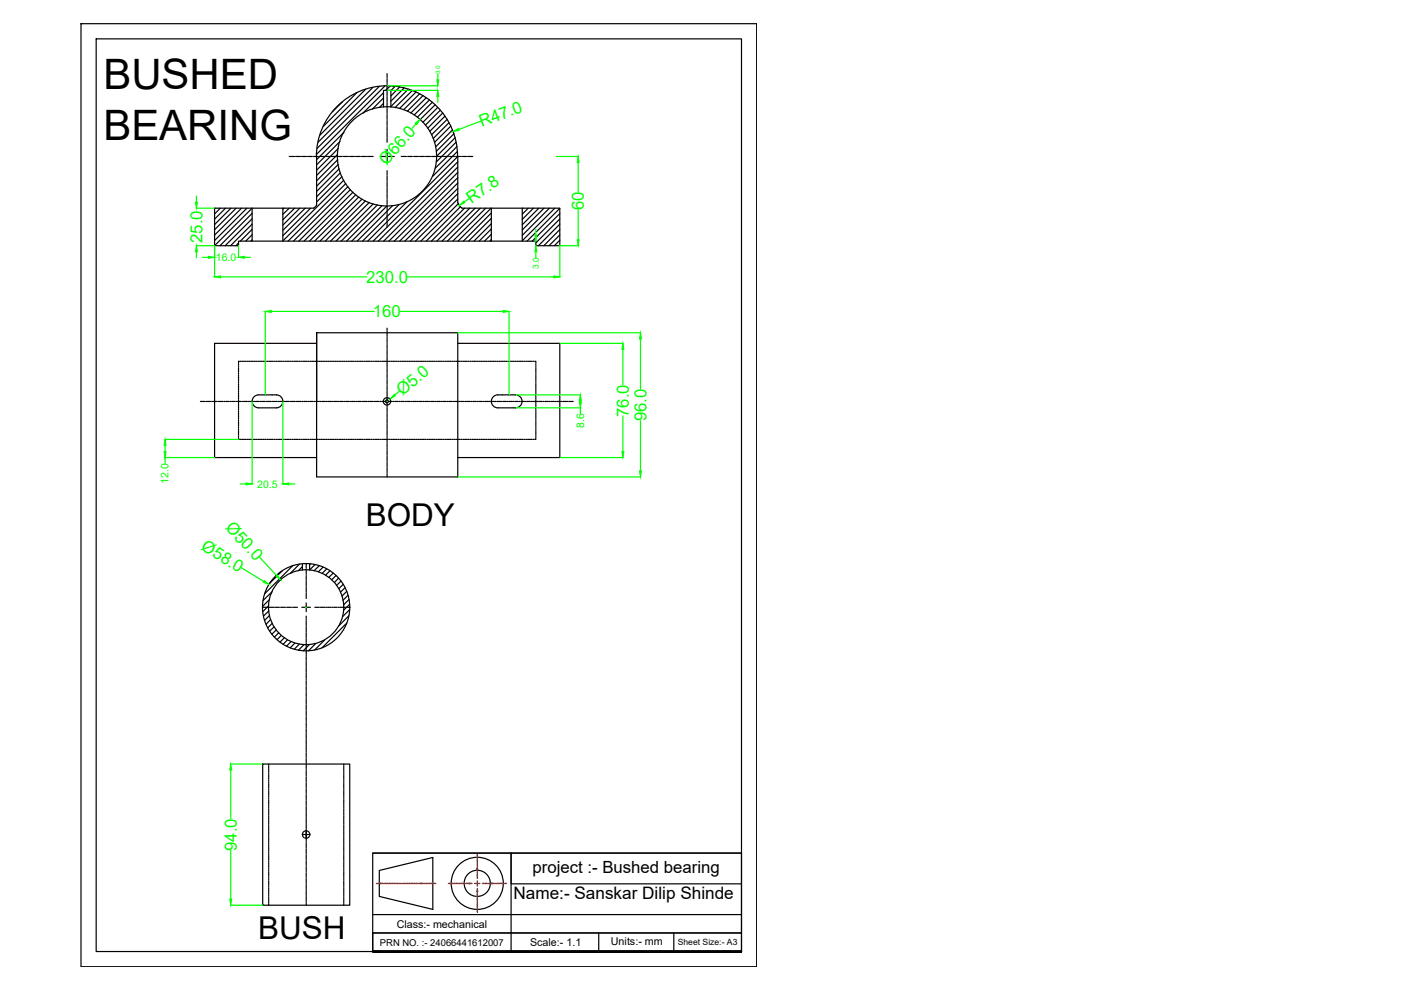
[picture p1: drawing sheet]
<svg xmlns="http://www.w3.org/2000/svg" width="297mm" height="210mm" viewBox="0 0 297 210" stroke-linecap="round" stroke-linejoin="round" font-family="sans-serif">
<!-- layer: 0 -->
<g fill="none" stroke="#000" stroke-width=".25">
<path d="M17.2 5h143.2v200h-143.2zM20.4 8.2h136.8v193.5h-136.8zM75.7 19.6l-7.1 7.2M77.5 18.9l-9.7 9.7M79.1 18.5l-11.7 11.7M80.4 18.3l-13.2 13.2M81.3 19.7l-4.4 4.3M81.6 18.2l-14.5 14.5M82.1 15.6v.7M82.1 16.5v.1M82.1 16.8v.8M82.1 17.7v.2"/>
<path d="M82.1 18.1v.7M82.1 19v.2M82.1 19.3v.8M82.7 18.2l-.9 1M83.8 18.3l-.9 .9M84.7 18.4l-1.8 1.9M85.7 18.7l-2.8 2.7M86.6 18.9l-3.7 3.7M87.4 19.2l-3.6 3.6M88.2 19.5l-3.5 3.5M89 19.9l-3.4 3.4M61.3 33.2h1"/>
<path d="M62.5 33.2h.1M62.8 33.2h.8M63.7 33.2h.2M64.1 33.2h.8M65 33.2h.2M65.3 33.2h.9M66.3 33.2h.1M66.6 33.2h.8M67.1 33.2a15 15 0 0 1 14.9-15 15 15 0 0 1 15 15M67.1 33.2v10.3M67.6 33.2h.1M67.9 33.2h.8"/>
<path d="M68.9 33.2h.1M69.2 33.2h.8M70.1 33.2h.2M70.4 33.2h.8M71.4 33.2h.2M71.6 32.8l-4.5 4.4M71.6 33.9l-4.5 4.4M71.7 31.5l-4.6 4.6M71.7 34.9l-4.6 4.6M71.7 33.2h.8M71.9 35.8l-4.8 4.8M72.1 30l-5 5"/>
<path d="M72.2 36.6l-5.1 5.1M72.5 37.5l-5.4 5.3M72.6 21.6l-2.1 2.1M72.7 33.2h.1M72.9 38.2l-12.9 12.9M72.9 28.1l-5.8 5.8M73 33.2h.8M73.3 38.9l-12.2 12.2M73.8 39.6l-11.6 11.5M73.9 33.2h.2M74.3 33.2h.7M75.2 33.2h.2"/>
<path d="M75.6 33.2h.7M76.5 33.2h.2M76.8 33.2h.8M77.8 33.2h.1M78.1 33.2h1M80.6 33.2h3M81.3 22.7v-3.5h1.6v3.5M81.3 20.8l-2.4 2.3M81.3 21.9l-.9 .9M82.1 20.3v.1M82.1 20.6v.8M82.1 21.5v.2"/>
<path d="M82.1 21.9v.8M82.1 22.8v.2M82.1 23.1v.8M82.1 24.1v.1M82.1 24.4v.8M82.1 25.4v.1M82.1 25.7v.8M82.1 26.7v.1M82.1 27v.8M82.1 27.9v.2M82.1 28.2v.8M82.1 29.2v.2"/>
<path d="M82.1 29.5v.7M82.1 31.7v3M82.1 36.2v.6M82.1 37v.2M82.1 37.3v.8M82.1 38.3v.1M82.1 38.6v.8M82.1 39.5v.2M82.1 39.9v.8M85.1 33.2h.9M86.2 33.2h.1M86.5 33.2h.8"/>
<path d="M87.5 33.2h.1M87.8 33.2h.8M88.8 33.2h.1M89.1 33.2h.8M89.7 20.3l-3.3 3.3M90 33.2h.2M90.3 33.2h.8M90.4 20.7l-3.3 3.2M91 21.2l-3.2 3.2M91.3 33.2h.2M91.6 33.2h.8M91.7 21.7l-3.2 3.1"/>
<path d="M92.3 22.2l-3.2 3.1M92.6 33.2h.1M92.8 22.8l-3.1 3.1M92.9 33.2h.8M93.4 23.4l-3.2 3.1M93.8 33.2h.2M93.9 23.9l-3.2 3.3M94.2 33.2h.7M94.3 24.6l-3.2 3.2M94.8 25.3l-3.3 3.3M95.1 33.2h.2M95.2 26l-3.4 3.4"/>
<path d="M95.4 33.2h.8M95.6 26.7l-3.5 3.5M96 27.5l-3.6 3.6M96.3 28.3l-3.8 3.8M96.4 33.2h.1M96.5 29.2l-3.9 3.9M96.7 30.1l-4.2 4.2M96.7 33.2h.8M96.9 31.1l-4.6 4.6M97 32.1l-5.3 5.3M97.1 34.3l-16.9 16.8M97.1 35.4l-15.7 15.7"/>
<path d="M97.1 36.6l-14.6 14.5M97.1 37.7l-13.5 13.4M97.1 38.8l-12.4 12.3M97.1 39.9l-11.3 11.2M97.6 33.2h.2M98 33.2h.8M98.9 33.2h.2M99.3 33.2h.9M45.6 44.1l-.1 .1M46.7 44.1l-1.2 1.3M47.8 44.1l-2.3 2.4M49 44.1l-3.5 3.5"/>
<path d="M50.1 44.1l-4.6 4.6M50.6 51.5l-.6 .6M51.2 44.1l-5.7 5.8M52.4 44.1l-6.9 6.9M53.5 51.1v-7l-8 8M53.5 45.2l-6.9 6.9M53.5 46.4l-5.8 5.7M53.5 47.5l-4.6 4.6M53.5 48.6l-2.5 2.5M53.5 49.8l-1.4 1.3M53.5 50.9l-.3 .2M60 44.1v7"/>
<path d="M60.2 44.1l-.2 .3M61.3 44.1l-1.3 1.4M62.5 44.1l-2.5 2.5M63.6 44.1l-3.6 3.6M64.7 44.1l-4.7 4.7M65.9 44.1l-5.9 5.9M66.5 44.1h-21v8h5.1v-1h63v1h5.1v-8h-20.8M67.1 43.5l-.6 .6M74.3 40.2l-10.9 10.9M74.8 40.8l-10.3 10.3M75.4 41.3l-9.8 9.8M76.1 41.8l-9.4 9.3"/>
<path d="M76.7 42.2l-8.9 8.9M77.5 42.6l-8.6 8.5M78.3 43l-8.2 8.1M79.1 43.3l-7.9 7.8M80 43.5l-7.7 7.6M81 43.6l-7.5 7.5M82.1 44.5l-.1-.8-7.4 7.4M82.1 40.8v.2M82.1 41.1v.8M82.1 42.1v.1M82.1 42.4v.8M82.1 43.4v.1"/>
<path d="M82.1 44.6v.2M82.1 44.9v.8M82.1 45.9v.2M82.1 46.2v.8M82.1 47.2v.2M82.1 47.5v.7M83.2 43.6l-7.5 7.5M84.6 43.4l-7.7 7.7M86.3 42.8l-8.3 8.3M97.1 41l-10.1 10.1M97.1 42.2l-9 8.9M97.2 43.2l-8 7.9"/>
<path d="M97.6 43.8l-7.2 7.3M97.9 44.1l-.5-.6-.4-.6 .1-9.7-18 17.9M98.5 44.1l-7 7M99.6 44.1l-7 7M100.7 44.1l-7 7M101.8 44.1l-6.9 7M103 44.1l-7 7M104.1 44.1l-7 7M104.2 45.2l-6 5.9M104.2 46.3l-4.9 4.8M104.2 47.4l-3.7 3.7M104.2 48.5l-2.6 2.6"/>
<path d="M104.2 49.7l-1.5 1.4M104.2 50.8l-.3 .3M104.2 44.1v7M110.7 44.1v7M110.9 44.1l-.2 .2M112 44.1l-1.3 1.3M113.1 44.1l-2.4 2.4M114.2 44.1l-3.5 3.6M115.3 44.1l-4.6 4.7M116.5 44.1l-5.8 5.8M117.6 44.1l-6.9 6.9M118.7 44.2l-7 6.9"/>
<path d="M118.7 45.3l-5.9 5.8M118.7 46.4l-5.1 5.1M118.7 47.5l-4.5 4.6M118.7 48.7l-3.4 3.4M118.7 49.8l-2.3 2.3M118.7 50.9l-1.2 1.2M118.7 52.1h-.1M50.6 77.1v.3M50.6 77.6v.3M50.6 78v.4M50.6 78.5v.4M50.6 79v.3"/>
<path d="M50.6 79.5v.3M50.6 80v.3M50.7 76.6h-.1v.3M50.9 76.6h.3M51.4 76.6h.3M51.8 76.6h.3M52.3 76.6h.3M52.8 76.6h.3M53.3 76.6h.3M53.7 76.6h.4M54.2 76.6h.4M54.7 76.6h.3"/>
<path d="M55.2 76.6h.3M55.7 76.6h.3M56.1 76.6h.4M56.6 76.6h.3M57.1 76.6h.3M57.6 76.6h.3M58.1 76.6h.3M58.5 76.6h.3M59 76.6h.3M59.5 76.6h.3M60 76.6h.3M60.4 76.6h.3"/>
<path d="M60.9 76.6h.3M61.4 76.6h.3M61.9 76.6h.3M62.3 76.6h.4M62.8 76.6h.3M63.3 76.6h.3M63.8 76.6h.3M64.2 76.6h.4M64.7 76.6h.4M65.2 76.6h.3M65.7 76.6h.3M66.2 76.6h.3"/>
<path d="M66.7 76.6h.3M67.1 70.6h30v30.5h-30v-30.5v14.3M67.1 72.8h-21.6v24.2h21.6M67.1 76.6h.3M67.6 76.6h.3M68.1 76.6h.3M68.6 76.6h.3M69 76.6h.4M69.5 76.6h.3M70 76.6h.3M70.5 76.6h.3M70.9 76.6h.4"/>
<path d="M71.4 76.6h.3M71.9 76.6h.3M72.4 76.6h.3M72.8 76.6h.4M73.3 76.6h.3M73.8 76.6h.3M74.3 76.6h.3M74.7 76.6h.4M75.3 76.6h.3M75.7 76.6h.3M76.2 76.6h.3M76.7 76.6h.3"/>
<path d="M77.2 76.6h.3M77.6 76.6h.4M78.1 76.6h.3M78.6 76.6h.3M79.1 76.6h.3M79.5 76.6h.4M80 76.6h.3M80.5 76.6h.3M81 76.6h.3M81.4 76.6h.4M81.9 76.6h.3M82.1 69.6v.4"/>
<path d="M82.1 70.2v.1M82.1 70.5v.8M82.1 71.4v.2M82.1 71.8v.7M82.1 72.7v.2M82.1 73.1v.7M82.1 74v.2M82.1 74.3v.8M82.1 75.3v.1M82.1 75.6v.8M82.1 76.5v.2M82.1 76.9v.8"/>
<path d="M82.1 77.8v.2M82.1 78.1v.8M82.1 79.1v.1M82.1 79.4v.8M82.4 76.6h.3M82.9 76.6h.3M83.3 76.6h.4M83.8 76.6h.3M84.3 76.6h.3M84.8 76.6h.3M85.3 76.6h.3M85.8 76.6h.2"/>
<path d="M86.2 76.6h.4M86.7 76.6h.3M87.2 76.6h.3M87.7 76.6h.3M88.1 76.6h.4M88.6 76.6h.3M89.1 76.6h.3M89.6 76.6h.3M90 76.6h.4M90.5 76.6h.3M91 76.6h.3M91.5 76.6h.3"/>
<path d="M91.9 76.6h.4M92.4 76.6h.3M92.9 76.6h.3M93.4 76.6h.3M93.9 76.6h.3M94.3 76.6h.3M94.8 76.6h.4M95.3 76.6h.3M95.8 76.6h.3M96.3 76.6h.2M96.7 76.6h.4M97.1 72.8h21.6v24.2h-21.6"/>
<path d="M97.2 76.6h.3M97.7 76.6h.3M98.2 76.6h.3M98.6 76.6h.4M99.1 76.6h.3M99.6 76.6h.3M100.1 76.6h.3M100.5 76.6h.4M101 76.6h.3M101.5 76.6h.3M102 76.6h.3M102.5 76.6h.3"/>
<path d="M102.9 76.6h.3M103.4 76.6h.3M103.9 76.6h.3M104.4 76.6h.3M104.8 76.6h.3M105.3 76.6h.3M105.8 76.6h.3M106.3 76.6h.3M106.8 76.6h.3M107.2 76.6h.4M107.7 76.6h.3M108.2 76.6h.3"/>
<path d="M108.7 76.6h.3M109.1 76.6h.4M109.6 76.6h.3M110.1 76.6h.3M110.6 76.6h.3M111.1 76.6h.3M111.5 76.6h.3M112 76.6h.3M112.5 76.6h.3M113 76.6h.3M113.4 76.6h.2v.3M113.6 77.1v.3"/>
<path d="M113.6 77.6v.3M113.6 78v.4M113.6 78.5v.4M113.6 79v.3M113.6 79.5v.3M113.6 80v.3M42.5 85.1h1M43.7 85.1h.1M44 85.1h.8M44.9 85.1h.2M45.2 85.1h.8M46.2 85.1h.2"/>
<path d="M46.5 85.1h.8M47.5 85.1h.2M47.8 85.1h.8M48.8 85.1h.1M49.1 85.1h.8M50 85.1h.2M50.4 85.1h.7M50.6 80.5v.3M50.6 80.9v.3M50.6 81.4v.3M50.6 81.9v.3M50.6 82.4v.3"/>
<path d="M50.6 82.8v.4M50.6 83.3v.3M50.6 83.8v.3M50.6 84.3v.3M50.6 84.7v.4M50.6 85.2v.3M50.6 85.7v.3M50.6 86.2v.3M50.6 86.6v.4M50.6 87.2v.2M50.6 87.6v.3M50.6 88.1v.3"/>
<path d="M50.6 88.5v.4M50.6 89.1v.3M50.6 89.5v.3M50.6 90v.3M50.6 90.5v.3M50.6 91v.3M50.6 91.4v.4M50.6 91.9v.3M50.6 92.4v.3M50.6 92.9v.3h.1M50.9 93.2h.3M51.3 85.1h.2"/>
<path d="M51.4 93.2h.3M51.6 85.1h.8M51.8 93.2h.3M52.3 93.2h.3M52.6 85.1h.1M52.8 93.2h.3M52.9 85.1h.8M53.3 93.2h.3M53.7 93.2h.4M53.8 85.1h.2M54.2 85.1h.8M54.2 93.2h.4"/>
<path d="M54.7 93.2h.3M54.8 83.7a1.38 1.38 0 0 0-1.3 1.4 1.38 1.38 0 0 0 1.3 1.4M54.8 83.7h3.8M54.8 86.5h3.8M55.1 85.1h.2M55.2 93.2h.3M55.4 85.1h.8M55.7 93.2h.3M56.1 93.2h.4M56.4 85.1h.1M56.6 93.2h.3M56.7 85.1h.8"/>
<path d="M57.1 93.2h.3M57.6 93.2h.3M57.7 85.1h.1M58 85.1h.8M58.1 93.2h.3M58.5 93.2h.3M58.6 83.7a1.38 1.38 0 0 1 1.4 1.4 1.38 1.38 0 0 1-1.4 1.4M59 85.1h.1M59 93.2h.3M59.3 85.1h.8M59.5 93.2h.3M60 93.2h.3"/>
<path d="M60.2 85.1h.2M60.4 93.2h.3M60.5 85.1h.8M60.9 93.2h.3M61.4 93.2h.3M61.5 85.1h.2M61.8 85.1h.8M61.9 93.2h.3M62.3 93.2h.4M62.8 85.1h.1M62.8 93.2h.3M63.1 85.1h.8"/>
<path d="M63.3 93.2h.3M63.8 93.2h.3M64 85.1h.2M64.2 93.2h.4M64.4 85.1h.7M64.7 93.2h.4M65.2 93.2h.3M65.3 85.1h.2M65.6 85.1h.8M65.7 93.2h.3M66.2 93.2h.3M66.6 85.1h.1"/>
<path d="M66.7 93.2h.3M66.9 85.1h.8M67.1 93.2h.3M67.6 93.2h.3M67.8 85.1h.2M68.1 93.2h.3M68.2 85.1h.8M68.6 93.2h.3M69 93.2h.4M69.1 85.1h.2M69.5 85.1h.8M69.5 93.2h.3"/>
<path d="M70 93.2h.3M70.4 85.1h.2M70.5 93.2h.3M70.7 85.1h.8M70.9 93.2h.4M71.4 93.2h.3M71.7 85.1h.1M71.9 93.2h.3M72 85.1h.8M72.4 93.2h.3M72.8 93.2h.4M73 85.1h.1"/>
<path d="M73.3 85.1h.8M73.3 93.2h.3M73.8 93.2h.3M74.2 85.1h.2M74.3 93.2h.3M74.5 85.1h.8M74.7 93.2h.4M75.3 93.2h.3M75.5 85.1h.1M75.7 93.2h.3M75.8 85.1h.8M76.2 93.2h.3"/>
<path d="M76.7 93.2h.3M76.8 85.1h.1M77.1 85.1h.8M77.2 93.2h.3M77.6 93.2h.4M78 85.1h.2M78.1 93.2h.3M78.3 85.1h.8M78.6 93.2h.3M79.1 93.2h.3M79.3 85.1h.2M79.5 93.2h.4"/>
<path d="M79.6 85.1h.8M80 93.2h.3M80.5 93.2h.3M80.6 85.1h.2M80.9 85.1h1.3M81 93.2h.3M81.4 93.2h.4M81.9 93.2h.3M82.1 80.4v.1M82.1 80.7v.8M82.1 81.6v.2M82.1 81.9v.8"/>
<path d="M82.1 82.9v.2M82.1 83.2v.8M82.1 84.2v.2M82.1 84.5v.4M82.1 85v1M82.1 86.1v.2M82.1 86.4v.8M82.1 87.4v.1M82.1 87.7v.8M82.1 88.7v.1M82.1 89v.8M82.1 89.9v.2"/>
<path d="M82.1 90.2v.8M82.1 91.2v.2M82.1 91.5v.8M82.1 92.5v.2M82.1 92.8v.8M82.1 93.8v.1M82.1 94.1v.8M82.1 95v.2M82.1 95.4v.8M82.1 96.3v.2M82.1 96.6v.8M82.1 97.6v.1"/>
<path d="M82.1 97.9v.8M82.1 98.8v.2M82.1 99.2v.8M82.2 85.1h1M82.4 93.2h.3M82.9 93.2h.3M83.3 93.2h.4M83.3 85.1h.2M83.7 85.1h.7M83.8 93.2h.3M84.3 93.2h.3M84.6 85.1h.2"/>
<path d="M84.8 93.2h.3M84.9 85.1h.8M85.3 93.2h.3M85.8 93.2h.2M85.9 85.1h.1M86.2 93.2h.4M86.2 85.1h.8M86.7 93.2h.3M87.2 85.1h.1M87.2 93.2h.3M87.5 85.1h.8M87.7 93.2h.3"/>
<path d="M88.1 93.2h.4M88.4 85.1h.2M88.6 93.2h.3M88.8 85.1h.8M89.1 93.2h.3M89.6 93.2h.3M89.7 85.1h.2M90 93.2h.4M90 85.1h.8M90.5 93.2h.3M91 85.1h.1M91 93.2h.3"/>
<path d="M91.3 85.1h.8M91.5 93.2h.3M91.9 93.2h.4M92.3 85.1h.1M92.4 93.2h.3M92.6 85.1h.8M92.9 93.2h.3M93.4 93.2h.3M93.5 85.1h.2M93.8 85.1h.8M93.9 93.2h.3M94.3 93.2h.3"/>
<path d="M94.8 93.2h.4M94.8 85.1h.1M95.1 85.1h.8M95.3 93.2h.3M95.8 93.2h.3M96.1 85.1h.2M96.3 93.2h.2M96.4 85.1h.8M96.7 93.2h.4M97.2 93.2h.3M97.4 85.1h.1M97.6 85.1h.9"/>
<path d="M97.7 93.2h.3M98.2 93.2h.3M98.6 93.2h.4M98.6 85.1h.2M98.9 85.1h.8M99.1 93.2h.3M99.6 93.2h.3M99.9 85.1h.2M100.1 93.2h.3M100.2 85.1h.8M100.5 93.2h.4M101 93.2h.3"/>
<path d="M101.2 85.1h.1M101.5 93.2h.3M101.5 85.1h.8M102 93.2h.3M102.4 85.1h.2M102.5 93.2h.3M102.8 85.1h.8M102.9 93.2h.3M103.4 93.2h.3M103.7 85.1h.2M103.9 93.2h.3M104 85.1h.8"/>
<path d="M104.4 93.2h.3M104.8 93.2h.3M105 85.1h.1M105.3 93.2h.3M105.3 85.1h.8M105.5 83.7a1.38 1.38 0 0 0-1.3 1.4 1.38 1.38 0 0 0 1.3 1.4M105.6 83.7h3.7M105.6 86.5h3.7M105.8 93.2h.3M106.2 85.1h.2M106.3 93.2h.3M106.6 85.1h.8"/>
<path d="M106.8 93.2h.3M107.2 93.2h.4M107.6 85.1h.1M107.7 93.2h.3M107.9 85.1h.8M108.2 93.2h.3M108.7 93.2h.3M108.8 85.1h.2M109.1 93.2h.4M109.1 85.1h.8M109.3 83.7a1.38 1.38 0 0 1 1.4 1.4 1.38 1.38 0 0 1-1.4 1.4M109.6 93.2h.3"/>
<path d="M110.1 93.2h.3M110.1 85.1h.1M110.4 85.1h.8M110.6 93.2h.3M111.1 93.2h.3M111.4 85.1h.1M111.5 93.2h.3M111.7 85.1h.8M112 93.2h.3M112.5 93.2h.3M112.6 85.1h.2M112.9 85.1h.8"/>
<path d="M113 93.2h.3M113.6 92.9v.3h-.2M113.6 80.5v.3M113.6 80.9v.3M113.6 81.4v.3M113.6 81.9v.3M113.6 82.4v.3M113.6 82.8v.4M113.6 83.3v.3M113.6 83.8v.3M113.6 84.3v.3M113.6 84.7v.4"/>
<path d="M113.6 85.2v.3M113.6 85.7v.3M113.6 86.2v.3M113.6 86.6v.4M113.6 87.2v.2M113.6 87.6v.3M113.6 88.1v.3M113.6 88.5v.4M113.6 89.1v.3M113.6 89.5v.3M113.6 90v.3M113.6 90.5v.3"/>
<path d="M113.6 91v.3M113.6 91.4v.4M113.6 91.9v.3M113.6 92.4v.3M113.9 85.1h.2M114.2 85.1h.8M115.2 85.1h.1M115.5 85.1h.8M116.4 85.1h.2M116.8 85.1h.7M117.7 85.1h.2M118.1 85.1h.7"/>
<path d="M119 85.1h.2M119.3 85.1h.8M120.3 85.1h.1M120.6 85.1h.9M63.5 119.6l-1.9 1.9M64.1 119.6v1.2M64.9 119.5v.9M65.6 119.6v1.2l1.2-1.1M65.8 119.6l-.2 .1M67.7 120l-1.1 1M82.1 100.1v.2M82.1 100.4v.7"/>
<path d="M55.7 128.8h.9M56.7 128.8h.2M57 128.4l-1.3 1.3M57 129.5l-1.1 1.1M57.1 128.8h.8M57.1 127.1l-1.4 1.5M57.1 130.5l-1 1M57.4 131.3l-1 1.1M57.7 125.5l-1.9 1.8M57.7 132.2l-.9 .9M58 128.8h.2M58.1 132.9l-.9 .9"/>
<path d="M58.3 128.8h.8M58.6 133.5l-1 1M59.1 134.2l-.9 .9M59.3 128.8h.1M59.6 128.8h.8M59.6 134.7l-.9 .9M59.8 121.1l-2.6 2.5M60.3 135.2l-.9 .9M60.6 128.8h.1M60.9 128.8h.8M60.9 135.7l-.9 .9M61.7 136l-1 1"/>
<path d="M61.8 128.8h.2M62 120l-5.8 5.8M62.1 128.8h1M62.5 136.3l-1 1.1M63.4 136.6l-1 1.1M64 128.8h1.8M64.1 120.1l-.8 .9M64.4 136.7l-1.1 1.2M64.9 120.6v.1M64.9 120.9v.8M64.9 121.9v.1M64.9 122.2v.8"/>
<path d="M64.9 123.1v.2M64.9 123.4v.8M64.9 124.4v.2M64.9 124.7v.8M64.9 125.7v.1M64.9 126v.9M64.9 127.8v1.9M64.9 130.6v.5M64.9 131.3v.1M64.9 131.6v.8M64.9 132.5v.2M64.9 132.9v.8"/>
<path d="M64.9 133.8v.2M64.9 134.1v.8M64.9 135.1v.1M64.9 135.4v.8M64.9 136.4v.1M64.9 136.7v.8M64.9 137.7v.1M64.9 138v.8M64.9 138.9v.2M64.9 139.2v.8M65.6 136.7l-1.3 1.3M66.7 128.8h1"/>
<path d="M66.9 136.5l-1.5 1.5M67.8 128.8h.2M68.1 128.8h.8M68.5 120.3l-1 .9M68.8 135.7l-2.1 2.1M69.1 128.8h.2M69.2 120.6l-.9 1M69.5 128.8h.7M70 121l-1 .9M70.4 128.8h.2M70.6 121.5l-.9 .9M70.7 128.8h.8"/>
<path d="M71.2 122l-.9 .9M71.7 128.8h.1M71.8 122.6l-.9 .9M72 128.8h.8M72.3 123.2l-.9 .9M72.8 123.9l-1 .9M72.9 128.8h.2M73.1 124.6l-.9 .9M73.3 128.8h.9M73.5 125.4l-1 1M73.5 132.1l-5.2 5.3M73.8 126.2l-1.1 1.1"/>
<path d="M74 127.1l-1.2 1.2M74 130.5l-2.1 2.2M74.1 128.1l-1.3 1.3M74.1 129.3l-1.5 1.5M64.9 140.2v.2M64.9 140.5v.8M64.9 141.5v.1M64.9 141.8v.8M64.9 142.7v.2M64.9 143v.8M64.9 144v.2M64.9 144.3v.8"/>
<path d="M64.9 145.3v.1M64.9 145.6v.8M64.9 146.5v.2M64.9 146.9v.7M64.9 147.8v.2M64.9 148.2v.8M64.9 149.1v.2M64.9 149.4v.8M64.9 150.4v.1M64.9 150.7v.8M64.9 151.6v.2M64.9 152v.8"/>
<path d="M64.9 152.9v.2M64.9 153.2v.8M64.9 154.2v.1M64.9 154.5v.8M64.9 155.5v.1M64.9 155.8v.8M64.9 156.7v.2M64.9 157v.8M64.9 158v.2M64.9 158.3v.8M64.9 159.3v.2M64.9 159.6v.8"/>
<path d="M55.7 162h18.5v29.9h-18.5zM57 162v.3M57 162.5v.3M57 162.9v.4M57 163.4v.3M57 163.9v.3M57 164.4v.3M57 164.8v.4M57 165.3v.3M57 165.8v.3M57 166.3v.3M57 166.7v.4"/>
<path d="M57 167.2v.3M57 167.7v.3M57 168.2v.3M57 168.7v.3M57 169.1v.3M57 169.6v.4M57 170.1v.3M57 170.6v.3M57 171.1v.3M57 171.5v.4M57 172v.3M57 172.5v.3"/>
<path d="M57 173v.3M57 173.4v.4M57 173.9v.3M57 174.4v.3M57 174.9v.3M57 175.3v.4M57 175.8v.3M57 176.3v.3M57 176.8v.3M57 177.3v.3M57 177.7v.3M57 178.2v.3"/>
<path d="M57 178.7v.3M57 179.2v.3M57 179.6v.4M64.1 176.9h.3M64.1 176.9l.4 .7M64.2 176.6l-.1 .2M64.5 176.9h.3M64.6 177.7h.2M64.8 176.9h.9M64.9 176.1l-.7 .4M64.9 160.6v.1M64.9 160.9v.8"/>
<path d="M64.9 161.8v.2M64.9 162.2v.7M64.9 163.1v.2M64.9 163.4v.8M64.9 164.4v.1M64.9 164.7v.8M64.9 165.6v.2M64.9 166v.8M64.9 166.9v.2M64.9 167.2v.8M64.9 168.2v.1M64.9 168.5v.8"/>
<path d="M64.9 169.5v.1M64.9 169.8v.8M64.9 170.8v.1M64.9 171.1v.8M64.9 172v.2M64.9 172.3v.8M64.9 173.3v.2M64.9 173.6v.8M64.9 174.6v.1M64.9 174.9v.8M64.9 175.8v.2M64.9 176.1v.9"/>
<path d="M64.9 177.1v1.1M64.9 178.4v.1M64.9 178.7v.8M64.9 179.6v.2M64.9 180v.8M65.1 176.2h.1M65.3 176.3l.4 .6M65.6 177.4l-.7 .3M65.7 177.1l-.1 .1M72.9 162v.3M72.9 162.5v.3M72.9 162.9v.4"/>
<path d="M72.9 163.4v.3M72.9 163.9v.3M72.9 164.4v.3M72.9 164.8v.4M72.9 165.3v.3M72.9 165.8v.3M72.9 166.3v.3M72.9 166.7v.4M72.9 167.2v.3M72.9 167.7v.3M72.9 168.2v.3M72.9 168.7v.3"/>
<path d="M72.9 169.1v.3M72.9 169.6v.4M72.9 170.1v.3M72.9 170.6v.3M72.9 171.1v.3M72.9 171.5v.4M72.9 172v.3M72.9 172.5v.3M72.9 173v.3M72.9 173.4v.4M72.9 173.9v.3M72.9 174.4v.3"/>
<path d="M72.9 174.9v.3M72.9 175.3v.4M72.9 175.8v.3M72.9 176.3v.3M72.9 176.8v.3M72.9 177.3v.3M72.9 177.7v.3M72.9 178.2v.3M72.9 178.7v.3M72.9 179.2v.3M72.9 179.6v.4M57 180.1v.4"/>
<path d="M57 180.6v.3M57 181.1v.3M57 181.6v.3M57 182v.4M57 182.5v.3M57 183v.3M57 183.5v.3M57 184v.3M57 184.4v.3M57 184.9v.3M57 185.4v.3M57 185.9v.3"/>
<path d="M57 186.3v.3M57 186.8v.3M57 187.3v.3M57 187.8v.3M57 188.2v.4M57 188.7v.3M57 189.2v.3M57 189.7v.3M57 190.1v.4M57 190.6v.4M57 191.1v.3M57 191.6v.3"/>
<path d="M64.9 180.9v.2M64.9 181.3v.8M64.9 182.2v.2M64.9 182.5v.8M64.9 183.5v.1M64.9 183.8v.8M64.9 184.8v.1M64.9 185.1v.8M64.9 186v.2M64.9 186.3v.8M64.9 187.3v.2M64.9 187.6v.8"/>
<path d="M64.9 188.6v.2M64.9 188.9v.8M64.9 189.9v.1M64.9 190.1v.9M64.9 191.1v.2M64.9 191.5v.4M72.9 180.1v.4M72.9 180.6v.3M72.9 181.1v.3M72.9 181.6v.3M72.9 182v.4M72.9 182.5v.3"/>
<path d="M72.9 183v.3M72.9 183.5v.3M72.9 184v.3M72.9 184.4v.3M72.9 184.9v.3M72.9 185.4v.3M72.9 185.9v.3M72.9 186.3v.3M72.9 186.8v.3M72.9 187.3v.3M72.9 187.8v.3M72.9 188.2v.4"/>
<path d="M72.9 188.7v.3M72.9 189.2v.3M72.9 189.7v.3M72.9 190.1v.4M72.9 190.6v.4M72.9 191.1v.3M72.9 191.6v.3M79 180.9h78.2v20.8h-78.2zM79 197.8h78.2h-78.2v3.9h78.2M79 180.9h78.2M79 193.9h78.2M80.4 184.6l11.4-2.8v11l-11.4-2.7z"/>
<path d="M126.9 197.8v3.9M142.9 197.8v3.9M157.2 187.4h-48.8v-6.5v20.8"/>
<circle cx="82" cy="33.2" r="10.5"/>
<circle cx="82" cy="85.1" r=".78"/>
<circle cx="82" cy="85.1" r=".32"/>
<circle cx="64.9" cy="128.7" r="9.3"/>
<circle cx="64.9" cy="128.7" r="8"/>
<circle cx="101.2" cy="187.3" r="5.5"/>
<circle cx="101.2" cy="187.3" r="2.77"/>
</g>
<g fill="none" stroke="#cd2027" stroke-width=".3">
<path d="M95.1 187.3h.5M95.7 187.3h3.8M99.6 187.3h.5M100.7 187.3h1.1M101.2 192.9v.3M101.2 183.5v.7M101.2 181.2v2.3M101.2 184.3v1.9M101.2 186.8v1.1M101.2 188.4v.5M101.2 189v3.9M101.2 193.2v.2"/>
<path d="M102.3 187.3h1.2M103.6 187.3h.7M104.3 187.3h.4M104.7 187.3h.3M105.1 187.3h2.2"/>
</g>
<g fill="#cd2027" stroke="#cd2027" stroke-width=".21">
<circle cx="99.6" cy="187.3" r=".12"/>
<circle cx="104.3" cy="187.3" r=".12"/>
<circle cx="101.2" cy="189" r=".12"/>
<circle cx="101.2" cy="184.2" r=".12"/>
</g>
<path d="M79.8 187.3h.2M80 187.3h.3M80.3 187.3h.4M80.8 187.3h3.8M84.7 187.3h.3M85.1 187.3h4.2M89.4 187.3h.3M89.7 187.3h2.7" fill="none" stroke="#f00" stroke-width=".3"/>
<g fill="#f00" stroke="#f00" stroke-width=".21">
<circle cx="80.7" cy="187.3" r=".12"/>
<circle cx="89.3" cy="187.3" r=".12"/>
</g>
<g fill="none" stroke="#0f0" stroke-width=".25">
<path d="M82.1 19.2h10.8M82.1 18.2h10.8M92.8 15.6v1.3M82.1 33.2h.1M82.1 33.1v.1M88.2 26.3l-.8 .9M92.8 20.4v1.3M101.9 25.7l-4.6 1.8M118 33.2h4.6M122.6 34.4v6.4M41.6 52.1h3.9v6.6M41.6 44.1h3.9"/>
<path d="M41.6 41.6v1.3M41.6 53.4v1.2M42.9 54.6h1.3M46.8 58.7h31M50.6 52.1v2.5M51.8 54.6h1.3M86.4 58.7h31M99.5 42.1l-1.1 .7M113.6 51.1h.1M113.6 52.1h.1M113.6 48.6v1.3M113.6 53.4v1.2"/>
<path d="M118.7 52.1v6.6M118.7 52.1h3.9M122.6 44.5v6.3M56.2 66v17.7M57.5 66h21.9M84.8 66h21.9M97.1 70.6h38.8M107.9 66v17.7M118.7 72.8h13.4M132.1 74.1v7.5M135.8 71.9v10.6M35 97h10.5"/>
<path d="M35 93.2h15.5M35 94.5v1.2M35 97v1.3M53.5 85.1v17.5M60 85.1v17.5M82.1 85.1h.1M84.7 83l-1 .8M109.4 83.7h13.7M109.4 86.5h13.7M118.7 97h13.4M123 85v.2M123 86.5v1.2"/>
<path d="M132.1 88.2v7.5M135.8 89.2v10.7M50.9 102.6h1.3M55 118.1l3.6 3.9M61.2 102.6h1.4M97.1 101.1h38.8M51.2 120.4l4.8 2.9M64.9 128.8h.1M64.9 128.7v.1M48.9 162h6.8M48.9 163.3v10.3M48.9 191.9h6.8"/>
<path d="M48.9 180.3v10.3"/>
</g>
<g fill="#0f0" stroke="#0f0" stroke-width=".21">
<path d="M45.5 58.7l1.3-.2v.4z"/>
<path d="M117.4 58.5l1.3 .2-1.3 .2z"/>
<path d="M44.2 54.3l1.3 .3-1.3 .2z"/>
<path d="M50.6 54.6l1.2-.3v.5z"/>
<path d="M113.4 49.9h.4l-.2 1.2z"/>
<path d="M113.6 52.1l.2 1.3h-.4z"/>
<path d="M122.6 33.2l.2 1.2h-.4z"/>
<path d="M122.4 50.8h.4l-.2 1.3z"/>
<path d="M88 26.1l1.1-.8-.7 1.1z"/>
<path d="M96.1 27.9l1.1-.7 .2 .5z"/>
<path d="M83.6 83.6l.2 .3-1.1 .7z"/>
<path d="M132.1 72.8l.2 1.3h-.4z"/>
<path d="M131.9 95.7h.4l-.2 1.3z"/>
<path d="M123 83.7l.3 1.3h-.5z"/>
<path d="M122.8 85.2h.5l-.3 1.3z"/>
<path d="M52.2 102.4l1.3 .2-1.3 .2z"/>
<path d="M60 102.6l1.2-.2v.4z"/>
<path d="M35 93.2l.2 1.3h-.4z"/>
<path d="M34.8 95.7h.4l-.2 1.3z"/>
<path d="M56.2 66l1.3-.2v.4z"/>
<path d="M106.7 65.8l1.2 .2-1.2 .2z"/>
<path d="M135.8 70.6l.2 1.3h-.4z"/>
<path d="M135.6 99.9h.4l-.2 1.2z"/>
<path d="M41.4 42.9h.5l-.3 1.2z"/>
<path d="M41.6 52.1l.3 1.3h-.5z"/>
<path d="M92.8 19.2l.2 1.2h-.4z"/>
<path d="M92.6 16.9h.4l-.2 1.3z"/>
<path d="M48.9 162l.2 1.3h-.4z"/>
<path d="M48.7 190.6h.4l-.2 1.3z"/>
<path d="M56 123.1l1.1 .8-1.3-.4z"/>
<path d="M58.5 122.2l.3-.3 .7 1z"/>
<path d="M97.4 43.5l.9-.8 .2 .3z"/>
</g>
<g font-size="8.9">
<text x="21.9" y="19">BUSHED</text>
<text x="21.9" y="29.7">BEARING</text>
</g>
<g font-size="6.7">
<text x="77.5" y="111.6">BODY</text>
<text x="54.7" y="199.2">BUSH</text>
</g>
<g font-size="3.6" fill="#0f0">
<text x="102.1" y="27" transform="rotate(-21 102.1 27)">R47.0</text>
<text x="81.9" y="35.2" transform="rotate(-48 81.9 35.2)">Ø66.0</text>
<text x="100" y="43.3" transform="rotate(-35 100 43.3)">R7.8</text>
<text x="123.8" y="44.6" transform="rotate(-90 123.8 44.6)">60</text>
<text x="42.9" y="51.5" transform="rotate(-90 42.9 51.5)">25.0</text>
<text x="77.7" y="59.9">230.0</text>
<text x="79" y="67.3">160</text>
<text x="85.3" y="84" transform="rotate(-40 85.3 84)">Ø5.0</text>
<text x="133.3" y="88.4" transform="rotate(-90 133.3 88.4)">76.0</text>
<text x="137.1" y="89.3" transform="rotate(-90 137.1 89.3)">96.0</text>
<text x="47.7" y="112" transform="rotate(47 47.7 112)">Ø50.0</text>
<text x="42.4" y="116.5" transform="rotate(31 42.4 116.5)">Ø58.0</text>
<text x="50.2" y="180.4" transform="rotate(-90 50.2 180.4)">94.0</text>
</g>
<g font-size="3.6">
<text x="112.9" y="185">project :- Bushed bearing</text>
<text x="108.9" y="190.6">Name:- Sanskar Dilip Shinde</text>
</g>
<g font-size="2.3">
<text x="84.1" y="196.7">Class:- mechanical</text>
<text x="112.4" y="200.6">Scale:- 1.1</text>
<text x="129.5" y="200.4">Units:- mm</text>
</g>
<g font-size="2.2" fill="#0f0">
<text x="45.8" y="55.3">16.0</text>
<text x="123.9" y="90.8" transform="rotate(-90 123.9 90.8)">8.6</text>
<text x="35.8" y="102.5" transform="rotate(-90 35.8 102.5)">12.0</text>
<text x="54.6" y="103.4">20.5</text>
</g>
<text font-size="2" x="80.5" y="200.5">PRN NO. :- 24066441612007</text>
<text font-size="1.8" fill="#0f0" x="114.2" y="57.1" transform="rotate(-90 114.2 57.1)">3.0</text>
<text font-size="1.8" x="143.7" y="200.4">Sheet Size:- A3</text>
<text font-size="1.3" fill="#0f0" x="93.3" y="15.7" transform="rotate(-90 93.3 15.7)">3.0</text>
</svg>
